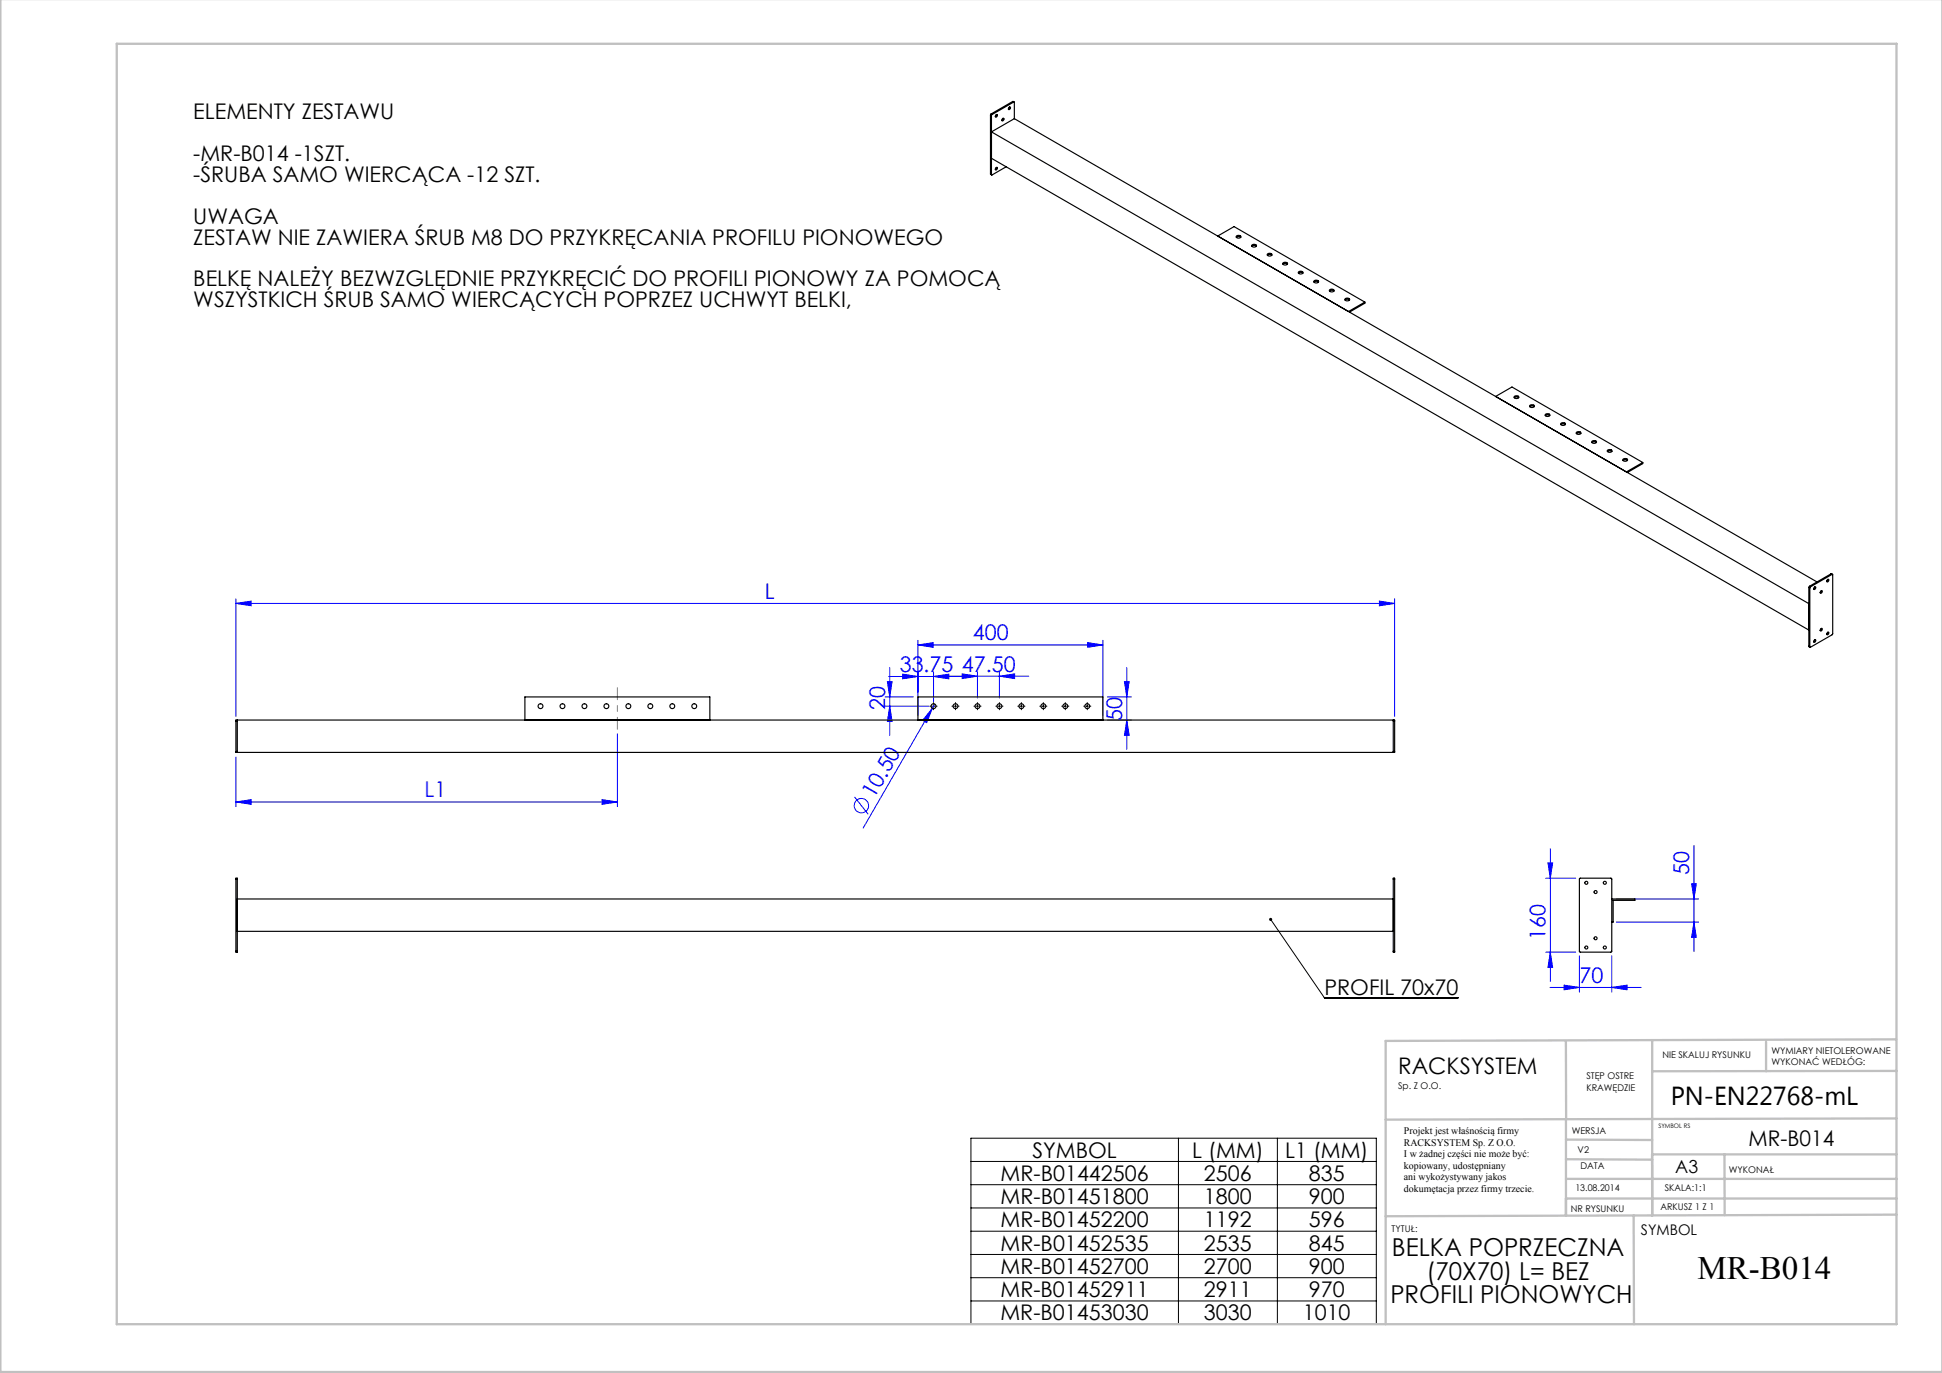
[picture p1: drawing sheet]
<svg xmlns="http://www.w3.org/2000/svg" width="420mm" height="297mm" viewBox="0 0 420 297" stroke-linecap="round" stroke-linejoin="round" font-family="sans-serif">
<g fill="none" stroke="#00f" stroke-width=".22">
<path d="M51 130.5l3.3-.5v1zM51 129.5v25.5M51 130.5h250.6M198.5 139.5l3.3-.5v1zM198.5 138.5v16.3M198.5 139.5h40M235.2 139l3.3 .5-3.3 .5zM238.5 138.5v16.3M298.3 130l3.3 .5-3.3 .5zM301.6 129.5v25.5M133.5 158.8v15.7M191.4 150.8h6.1"/>
<path d="M191.4 152.8h9.5M191.9 147.5h1l-.5 3.3zM192.2 146.3h16M192.4 144.4v14.7M192.4 152.8l.5 3.3h-1zM195.2 145.8l3.3 .5-3.3 .5zM201.6 153.2l-1.2 3.1-.9-.5zM201.6 153.2l-14.9 25.9M201.9 146.3l3.3-.5v1zM201.9 145.3v6.5M202.2 152.3l-.6 .9M205 146.3h17.5"/>
<path d="M208.1 145.8l3.3 .5-3.3 .5zM211.4 145.3v5.7M216.1 146.3l3.3-.5v1zM216.1 145.3v5.7M239.5 155.8h5.2M239.5 150.8h5.2M243.2 147.5h1l-.5 3.3zM243.7 144.4v17.7M243.7 155.8l.5 3.3h-1zM51 173.5l3.3-.5v1zM51 163.8v10.7M51 173.5h82.5"/>
<path d="M130.2 173l3.3 .5-3.3 .5zM184.8 172.4l3 3.8M334.3 190h6.5M334.8 186.7h1l-.5 3.3zM335.3 183.6v28.7M349.6 199.5h17.8M349.6 194.5h17.8M365.8 191.2h1.1l-.5 3.3zM366.4 199.5l.5 3.3h-1.1zM366.4 182.9v22.9M334.3 206h6.5M335.2 213.6h19.7"/>
<path d="M335.3 206l.5 3.3h-1zM338.3 213.1l3.3 .5-3.3 .5zM341.6 206.8v7.8M348.6 213.6l3.3-.5v1zM348.6 206.8v7.8"/>
<circle cx="186.3" cy="174.3" r="1.56"/>
</g>
<g fill="none" stroke="#000" stroke-width=".22">
<path d="M201.6 152.8h.5M201.9 152.5v.5M206.4 152.8h.5M206.6 152.5v.5M211.1 152.8h.5M211.4 152.5v.5M215.9 152.8h.5M216.1 152.5v.5M220.6 152.8h.5M220.9 152.5v.5M225.4 152.8h.5M225.6 152.5v.5"/>
<path d="M230.1 152.8h.5M230.4 152.5v.5M234.9 152.8h.5M235.1 152.5v.5M274.8 198.9l11.6 16.9h29M210 246.2h87.7v40.2h-87.7zM210 251.2h87.7M210 256.3h87.7M254.9 246.2v40.2M276.3 246.2v40.2M210 261.3h87.7M210 266.3h87.7"/>
<path d="M210 271.4h87.7M210 276.4h87.7M210 281.4h87.7"/>
</g>
<g fill="none" stroke="#000" stroke-width=".22" stroke-dasharray="15.2 1.3 1.3 1.3">
<path d="M201.4 152.8h-.3M201.9 152.3v-.3M201.9 153.3v.2M202.4 152.8h.3M206.1 152.8h-.2M206.6 152.3v-.3M206.6 153.3v.2M207.1 152.8h.3M210.9 152.8h-.3M211.4 152.3v-.3M211.4 153.3v.2M211.9 152.8h.3"/>
<path d="M215.6 152.8h-.2M216.1 152.3v-.3M216.1 153.3v.2M216.6 152.8h.3M220.4 152.8h-.3M220.9 152.3v-.3M220.9 153.3v.2M221.4 152.8h.3M225.1 152.8h-.2M225.6 152.3v-.3M225.6 153.3v.2M226.1 152.8h.3"/>
<path d="M229.9 152.8h-.3M230.4 152.3v-.3M230.4 153.3v.2M230.9 152.8h.3M234.6 152.8h-.2M235.1 152.3v-.3M235.1 153.3v.2M235.6 152.8h.3"/>
</g>
<path d="M133.5 157.8v-9" fill="none" stroke="#808080" stroke-width=".22" stroke-dasharray="15.2 1.3 1.3 1.3" stroke-dashoffset="12.6"/>
<g fill="none" stroke="#c0c0c0" stroke-width=".5">
<path d="M.1 -.1v296.9h419.9M25.2 9.5h385v276.9h-385zM338.7 225.2v16.9M357.3 225v37.9v-13.2M382 225.4v6.3M410.1 224.8l-110.4 .4v61.2M410.1 231.7h-52.8M338.7 259.3h71.5M338.7 255h71.5M338.7 250.8l18.6 .1M338.7 246.5l18.6 .1M338.7 242.1v20.9"/>
<path d="M357.3 249.7h52.9M373 249.7v13.2M410.1 241.9l-110.4 .3M353.3 262.9l.1 23.5M410.2 262.7l-110.5 .4"/>
</g>
<path d="M274.6 198.7l.2 .2-.2-.3a.34 .34 0 0 1 .5 .2 .34 .34 0 0 1-.4 .4 .34 .34 0 0 1-.1-.5z" fill="#000"/>
<g fill="#00f">
<path d="M201.6 153.2l-1.2 3.1-.9-.5z"/>
<path d="M208.1 145.8l3.3 .5-3.3 .5zM216.1 146.3l3.3-.5v1zM338.3 213.1l3.3 .5-3.3 .5zM348.6 213.6l3.3-.5v1z"/>
<path d="M51 130.5l3.3-.5v1zM298.3 130l3.3 .5-3.3 .5z"/>
<path d="M51 173.5l3.3-.5v1zM130.2 173l3.3 .5-3.3 .5z"/>
<path d="M235.2 139l3.3 .5-3.3 .5zM198.5 139.5l3.3-.5v1zM201.9 146.3l3.3-.5v1zM195.2 145.8l3.3 .5-3.3 .5z"/>
<path d="M366.4 199.5l.5 3.3h-1.1zM365.8 191.2h1.1l-.5 3.3z"/>
<path d="M243.7 155.8l.5 3.3h-1zM243.2 147.5h1l-.5 3.3zM192.4 152.8l.5 3.3h-1zM191.9 147.5h1l-.5 3.3zM334.8 186.7h1l-.5 3.3zM335.3 206l.5 3.3h-1z"/>
</g>
<g fill="none" stroke="#000" stroke-width=".25">
<path d="M214.2 37.6l.3 .2M214.2 37.6l.2 .2M214.2 24.9l.2 .1M214.2 24.9v12.7M214.4 24.6l-.2 .3M214.4 24.6l.2 .2M214.4 25v12.8M214.4 34.2l176.8 102.1M214.6 24.8l-.2 .2M215.4 24.9l.1-.1a.27 .27 0 0 1 .1 .4 .27 .27 0 0 1-.3 0zM215.4 36.3l.1-.1a.27 .27 0 0 1 .1 .4 .27 .27 0 0 1-.3 .1zM215.5 24.8l-.2 .4"/>
<path d="M215.5 36.2h.1M215.5 36.2l-.2 .4M216.8 25.7l.2-.1a.27 .27 0 0 1 .1 .4 .27 .27 0 0 1-.4 0zM216.9 25.6l-.2 .4M217.6 36.1l-3 1.7h-.2M218.2 23.2l.2-.1a.27 .27 0 0 1 .1 .4 .27 .27 0 0 1-.4 .1zM218.3 23.1l-.2 .5M219 22l.3 .1M219 22l.2 .1M219 22l-4.6 2.6M219.2 22.1l.2 .1v3.5M219.2 22.1l-4.6 2.7"/>
<path d="M219.4 25.7l173.6 100.2M219.4 25.7l-5 2.8 176.8 102.1M263.4 51.1l3.5-2.1 28.3 16.3M267.4 51.3l.5-.1 .4 .1M267.4 51.1l.2-.1a.4 .4 0 0 1 .5-.1 .4 .4 0 0 1 .1 .5l-.1 .1a.43 .43 0 0 1-.5 0 .43 .43 0 0 1-.2-.4zM270.7 53.3l.5-.2 .5 .2M270.8 53l.2-.1a.4 .4 0 0 1 .5-.1 .4 .4 0 0 1 .1 .6h-.1a.43 .43 0 0 1-.5 .1 .43 .43 0 0 1-.2-.5zM274.1 55.2l.5-.2 .5 .2M274.1 54.9l.2-.1a.4 .4 0 0 1 .6 0 .4 .4 0 0 1 .1 .5l-.2 .1a.43 .43 0 0 1-.5 0 .43 .43 0 0 1-.2-.5zM277.5 57.2l.4-.2 .5 .2M277.5 56.9l.2-.1a.4 .4 0 0 1 .5-.1 .4 .4 0 0 1 .1 .5l-.1 .1a.43 .43 0 0 1-.5 0 .43 .43 0 0 1-.2-.4zM280.8 59.1l.5-.2 .5 .2"/>
<path d="M280.8 58.8l.2-.1a.4 .4 0 0 1 .6 0 .4 .4 0 0 1 .1 .5h-.1a.43 .43 0 0 1-.6 .1 .43 .43 0 0 1-.2-.5zM284.2 61l.5-.2 .4 .2M284.2 60.8l.2-.2a.4 .4 0 0 1 .5 0 .4 .4 0 0 1 .1 .5l-.1 .1a.43 .43 0 0 1-.5 0 .43 .43 0 0 1-.2-.4zM287.5 63l.5-.2 .5 .2M287.6 62.7l.2-.1a.4 .4 0 0 1 .5-.1 .4 .4 0 0 1 .1 .6h-.1a.43 .43 0 0 1-.5 .1 .43 .43 0 0 1-.2-.5zM290.9 64.9l.5-.2 .5 .2M290.9 64.6l.2-.1a.4 .4 0 0 1 .6 0 .4 .4 0 0 1 0 .5h-.1a.43 .43 0 0 1-.5 .1 .43 .43 0 0 1-.2-.5zM295.2 65.3v.3l-3.3 1.9M295.2 65.3l-3.6 2.1M323.5 85.8l3.5-2.1 28.3 16.3M327.5 86l.5-.1 .4 .1M327.5 85.8l.2-.2a.4 .4 0 0 1 .5 0 .4 .4 0 0 1 .1 .5l-.1 .1a.43 .43 0 0 1-.5 0 .43 .43 0 0 1-.2-.4z"/>
<path d="M330.8 88l.5-.2 .5 .2M330.9 87.7l.2-.1a.4 .4 0 0 1 .5-.1 .4 .4 0 0 1 .1 .6h-.1a.43 .43 0 0 1-.5 .1 .43 .43 0 0 1-.2-.5zM334.2 89.9l.5-.2 .5 .2M334.2 89.6l.2-.1a.4 .4 0 0 1 .6 0 .4 .4 0 0 1 .1 .5l-.2 .1a.43 .43 0 0 1-.5 0 .43 .43 0 0 1-.2-.5zM337.6 91.8l.4-.1 .5 .1M337.6 91.6l.2-.1a.4 .4 0 0 1 .5-.1 .4 .4 0 0 1 .1 .5l-.1 .1a.43 .43 0 0 1-.5 0 .43 .43 0 0 1-.2-.4zM340.9 93.8l.5-.2 .5 .2M340.9 93.5l.2-.1a.4 .4 0 0 1 .6-.1 .4 .4 0 0 1 .1 .6h-.1a.43 .43 0 0 1-.5 .1 .43 .43 0 0 1-.3-.5zM344.3 95.7l.5-.2 .4 .2M344.3 95.5l.2-.2a.4 .4 0 0 1 .5 0 .4 .4 0 0 1 .1 .5l-.1 .1a.43 .43 0 0 1-.5 0 .43 .43 0 0 1-.2-.4zM347.6 97.7l.5-.2 .5 .2M347.7 97.4l.2-.1a.4 .4 0 0 1 .5-.1 .4 .4 0 0 1 .1 .6h-.1a.43 .43 0 0 1-.5 .1 .43 .43 0 0 1-.2-.5z"/>
<path d="M351 99.6l.5-.2 .5 .2M351 99.3l.2-.1a.4 .4 0 0 1 .6 0 .4 .4 0 0 1 0 .5h-.1a.43 .43 0 0 1-.5 .1 .43 .43 0 0 1-.2-.5zM355.3 100l-3.6 2.1M355.3 100v.3l-3.3 1.9M391.2 139.8l.3 .2M391.2 127.1l.2 .1M391.2 139.8l.2 .1M391.2 127.1v12.7M391.3 126.8l-.1 .3M391.3 126.8l.3 .1M391.4 127.2v12.7M391.6 126.9l-.2 .3"/>
<path d="M392.4 127h.1a.25 .25 0 0 1 .1 .3 .25 .25 0 0 1-.4 .1zM392.4 138.4h.1a.25 .25 0 0 1 .1 .4 .25 .25 0 0 1-.4 0zM392.5 127l-.3 .4M392.5 138.4l-.3 .4M393.8 127.8h.1a.25 .25 0 0 1 .2 .3 .25 .25 0 0 1-.4 .1zM393.8 136l.1-.1a.25 .25 0 0 1 .2 .4 .25 .25 0 0 1-.4 0zM393.9 127.8l-.2 .4M393.9 135.9l-.2 .5M395.2 125.4l.1-.1a.25 .25 0 0 1 .2 .4 .25 .25 0 0 1-.4 0zM395.2 136.8h.1a.25 .25 0 0 1 .2 .3 .25 .25 0 0 1-.4 .1zM395.3 125.3l-.2 .4M395.3 136.8l-.2 .4"/>
<path d="M396 124.1l.3 .1M396 124.1l-4.7 2.7M396 124.1l.2 .2M396.2 124.3h.2v12.8l-4.8 2.9-.2-.1M396.2 124.3l-4.6 2.6M51 156v-.2h250.6v.2M51 156v6.6M51 156h.3M51.3 155.8v.2M51.3 156v6.6M113.5 155.8v-5h40v5M198.5 155.8v-5h40v5"/>
<path d="M301.3 155.8v.2M301.3 156v6.6M301.3 156h.3M301.6 156v6.6M51 162.6v.2h250.6v-.2M51 162.6h.3M51.3 162.6v.2M301.3 162.6v.2M301.3 162.6h.3M51 190.2v-.2h.3v.2M51 190.2h.3M51 190.2v15.6"/>
<path d="M51.3 190.2v15.6M51.3 194.5h250M301.3 190.2v-.2h.3v.2M301.3 190.2h.3M301.3 190.2v15.6M301.6 190.2v15.6M341.6 190h6.8l.2 .1v15.7l-.1 .1-6.7 .1-.2-.2zM348.6 194.5h5v.3h-4.7v4.7h-.3M51 205.8v.2h.3v-.2M51 205.8h.3M51.3 201.5h250M301.3 205.8v.2h.3v-.2"/>
<path d="M301.3 205.8h.3"/>
<circle cx="116.9" cy="152.8" r=".53"/>
<circle cx="121.6" cy="152.8" r=".53"/>
<circle cx="126.4" cy="152.8" r=".52"/>
<circle cx="131.1" cy="152.8" r=".53"/>
<circle cx="135.9" cy="152.8" r=".52"/>
<circle cx="140.6" cy="152.8" r=".53"/>
<circle cx="145.4" cy="152.8" r=".53"/>
<circle cx="150.1" cy="152.8" r=".53"/>
<circle cx="201.9" cy="152.8" r=".53"/>
<circle cx="206.6" cy="152.8" r=".53"/>
<circle cx="211.4" cy="152.8" r=".52"/>
<circle cx="216.1" cy="152.8" r=".53"/>
<circle cx="220.9" cy="152.8" r=".52"/>
<circle cx="225.6" cy="152.8" r=".53"/>
<circle cx="230.4" cy="152.8" r=".52"/>
<circle cx="235.1" cy="152.8" r=".53"/>
<circle cx="343.1" cy="191" r=".32"/>
<circle cx="345.1" cy="193" r=".33"/>
<circle cx="347.1" cy="191" r=".33"/>
<circle cx="343.1" cy="205" r=".32"/>
<circle cx="345.1" cy="203" r=".32"/>
<circle cx="347.1" cy="205" r=".33"/>
</g>
<text font-size="7.1" x="367.1" y="276.7">MR-B014</text>
<text font-size="5.6" x="361.3" y="239.1">PN-EN22768-mL</text>
<g font-size="5.3">
<text x="301" y="271.7">BELKA POPRZECZNA</text>
<text x="300.7" y="281.9">PROFILI PIONOWYCH</text>
<text x="308.5" y="276.8">(70X70) L= BEZ</text>
</g>
<text font-size="4.9" x="302.4" y="232.4">RACKSYSTEM</text>
<g font-size="4.7">
<text x="41.8" y="25.7">ELEMENTY ZESTAWU</text>
<text x="41.8" y="34.8">-MR-B014 -1SZT.</text>
<text x="41.8" y="39.3">-ŚRUBA SAMO WIERCĄCA -12 SZT.</text>
<text x="41.8" y="48.4">UWAGA</text>
<text x="41.8" y="52.9">ZESTAW NIE ZAWIERA ŚRUB M8 DO PRZYKRĘCANIA PROFILU PIONOWEGO</text>
<text x="41.8" y="62">BELKĘ NALEŻY BEZWZGLĘDNIE PRZYKRĘCIĆ DO PROFILI PIONOWY ZA POMOCĄ</text>
<text x="41.8" y="66.5">WSZYSTKICH ŚRUB SAMO WIERCĄCYCH POPRZEZ UCHWYT BELKI,</text>
<text x="286.4" y="215.2">PROFIL 70x70</text>
<text x="223.3" y="250.4">SYMBOL</text>
<text x="257.8" y="250.4">L (MM)</text>
<text x="277.9" y="250.4">L1 (MM)</text>
<text x="378.2" y="247.8">MR-B014</text>
<text x="216.4" y="255.4">MR-B01442506</text>
<text x="260.4" y="255.4">2506</text>
<text x="283.1" y="255.4">835</text>
<text x="216.4" y="260.5">MR-B01451800</text>
<text x="260.4" y="260.5">1800</text>
<text x="283.1" y="260.5">900</text>
<text x="216.4" y="265.5">MR-B01452200</text>
<text x="260.4" y="265.5">1192</text>
<text x="283.1" y="265.5">596</text>
<text x="216.4" y="275.6">MR-B01452700</text>
<text x="216.4" y="270.5">MR-B01452535</text>
<text x="260.4" y="275.6">2700</text>
<text x="260.4" y="270.5">2535</text>
<text x="283.1" y="275.6">900</text>
<text x="283.1" y="270.5">845</text>
<text x="216.4" y="280.6">MR-B01452911</text>
<text x="260.4" y="280.6">2911</text>
<text x="283.1" y="280.6">970</text>
<text x="216.4" y="285.6">MR-B01453030</text>
<text x="260.4" y="285.6">3030</text>
<text x="281.8" y="285.6">1010</text>
</g>
<g font-size="4.7" fill="#00f">
<text x="165.4" y="129.5">L</text>
<text x="210.4" y="138.5">400</text>
<text x="194.6" y="145.3">33.75 47.50</text>
<text x="191.4" y="153.6" transform="rotate(-90 191.4 153.6)">20</text>
<text x="242.7" y="155.9" transform="rotate(-90 242.7 155.9)">50</text>
<text x="91.8" y="172.5">L1</text>
<text x="189.1" y="172.9" transform="rotate(-60 189.1 172.9)">10.50</text>
<text x="365.3" y="189.4" transform="rotate(-90 365.3 189.4)">50</text>
<text x="334.3" y="203.4" transform="rotate(-90 334.3 203.4)">160</text>
<text x="341.6" y="212.6">70</text>
</g>
<text font-size="3.9" x="362.3" y="253.8">A3</text>
<text font-size="3.2" x="354.9" y="267.2">SYMBOL</text>
<g font-size="2.2">
<text x="303.6" y="245.3">Projekt jest właśnością firmy</text>
<text x="303.6" y="247.8">RACKSYSTEM Sp. Z O.O.</text>
<text x="303.6" y="250.3">I w żadnej części nie może być:</text>
<text x="303.6" y="252.8">kopiowany, udostępniany</text>
<text x="303.6" y="255.3">ani wykożystywany jakos</text>
<text x="303.6" y="257.8">dokumętacja przez firmy trzecie.</text>
</g>
<g font-size="2">
<text x="383.1" y="227.9">WYMIARY NIETOLEROWANE</text>
<text x="343.1" y="233.4">STĘP OSTRE</text>
<text x="359.5" y="228.9">NIE SKALUJ RYSUNKU</text>
<text x="383.1" y="230.4">WYKONAĆ WEDŁÓG:</text>
<text x="302.4" y="235.5">Sp. Z O.O.</text>
<text x="343.1" y="235.9">KRAWĘDZIE</text>
<text x="339.9" y="245.4">WERSJA</text>
<text x="341.2" y="249.4">V2</text>
<text x="340.7" y="257.7">13.08.2014</text>
<text x="341.8" y="252.9">DATA</text>
<text x="360.1" y="257.7">SKALA:1:1</text>
<text x="373.9" y="253.8">WYKONAŁ</text>
<text x="339.7" y="262.3">NR RYSUNKU</text>
<text x="359.1" y="261.8">ARKUSZ 1 Z 1</text>
<text x="301" y="266.4">TYTUŁ:</text>
</g>
<text font-size="1.3" x="358.7" y="244">SYMBOL RS</text>
</svg>
